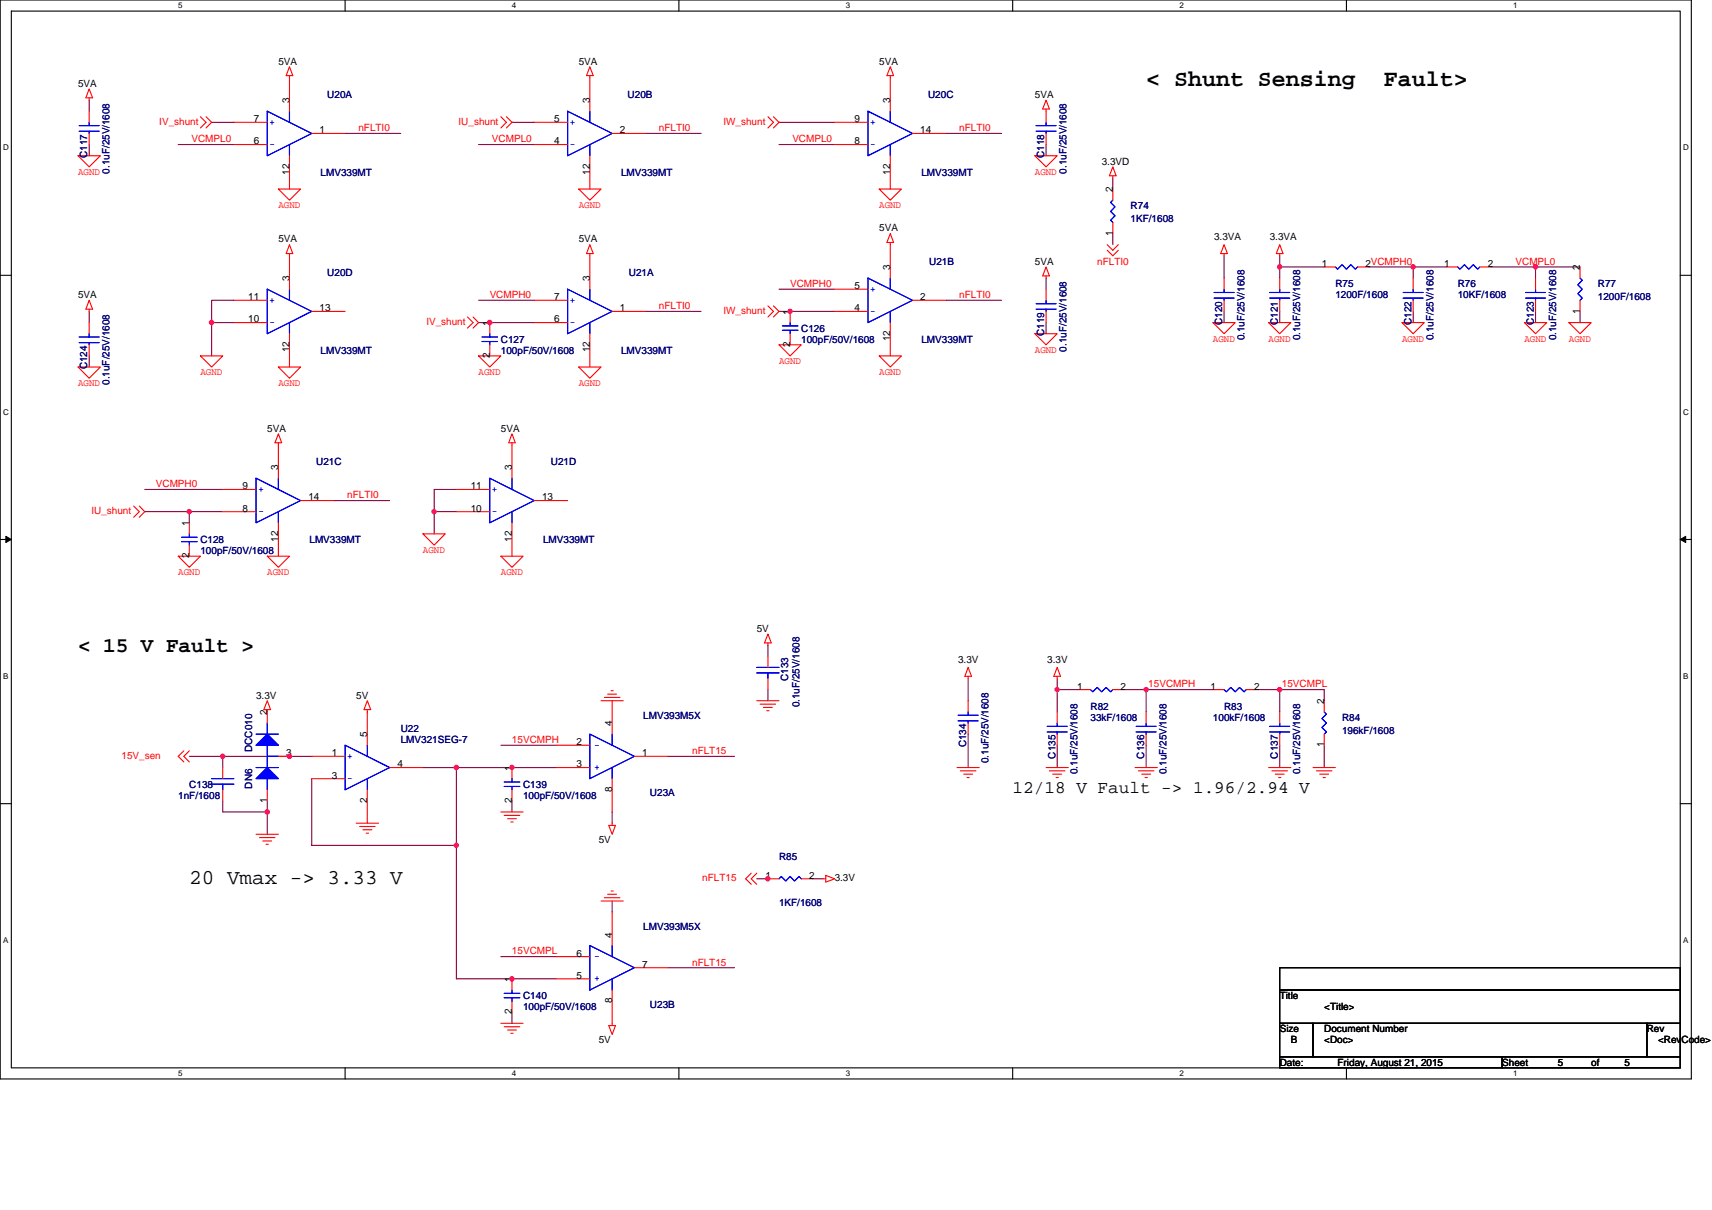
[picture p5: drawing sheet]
<svg xmlns="http://www.w3.org/2000/svg" width="297mm" height="210mm" viewBox="0 0 297 210" stroke-linecap="round" stroke-linejoin="round" font-family="sans-serif">
<path d="M0 0h293.5v187.2h-293.5zM2 1.9h289.5v183.4h-289.5z" fill="none" stroke="#000" stroke-width=".19"/>
<g fill="#fff">
<path d="M30.9 .2h.8v1.6h-.8z"/>
<path d="M30.9 185.5h.8v1.6h-.8z"/>
</g>
<path d="M59.9 0v1.9M59.9 185.3v1.9" fill="none" stroke="#000" stroke-width=".19"/>
<g fill="#fff">
<path d="M88.8 .2h.8v1.6h-.8z"/>
<path d="M88.8 185.5h.8v1.6h-.8z"/>
</g>
<path d="M117.8 0v1.9M117.8 185.3v1.9" fill="none" stroke="#000" stroke-width=".19"/>
<g fill="#fff">
<path d="M146.7 .2h.8v1.6h-.8z"/>
<path d="M146.7 185.5h.8v1.6h-.8z"/>
</g>
<path d="M175.7 0v1.9M175.7 185.3v1.9" fill="none" stroke="#000" stroke-width=".19"/>
<g fill="#fff">
<path d="M204.7 .2h.7v1.6h-.7z"/>
<path d="M204.7 185.5h.7v1.6h-.7z"/>
</g>
<path d="M233.6 0v1.9M233.6 185.3v1.9" fill="none" stroke="#000" stroke-width=".19"/>
<g fill="#fff">
<path d="M262.6 .2h.7v1.6h-.7z"/>
<path d="M262.6 185.5h.7v1.6h-.7z"/>
<path d="M.5 24.8h1v1.6h-1z"/>
<path d="M292 24.8h1v1.6h-1z"/>
<path d="M.5 70.7h1v1.5h-1z"/>
<path d="M292 70.7h1v1.5h-1z"/>
</g>
<path d="M0 47.8h2M291.5 47.8h2" fill="none" stroke="#000" stroke-width=".19"/>
<g fill="#fff">
<path d="M.5 116.5h.9v1.6h-.9z"/>
<path d="M292 116.5h.9v1.6h-.9z"/>
</g>
<path d="M0 93.6h2M291.5 93.6h2" fill="none" stroke="#000" stroke-width=".19"/>
<path d="M1 93.1l1 .5-1 .5zM291.5 93.6l1-.5v1z" fill="#000" stroke="#000" stroke-width=".17"/>
<g fill="#fff">
<path d="M.5 162.4h.9v1.5h-.9z"/>
<path d="M292 162.4h.9v1.5h-.9z"/>
</g>
<path d="M0 139.5h2M291.5 139.5h2M222 167.9h69.5v3.9h-69.5zM222 171.8h69.5v5.8h-69.5zM222 177.6h5.8v5.8h-5.8zM227.8 177.6h57.9v5.8h-57.9zM285.7 177.6h5.8v5.8h-5.8zM222 183.4h38.6v1.9h-38.6zM260.6 183.4h30.9v1.9h-30.9z" fill="none" stroke="#000" stroke-width=".19"/>
<g fill="none" stroke="#800040" stroke-width=".19">
<path d="M15.5 17.4v1.9M15.5 25.1v1.9M30.9 25.1h9.7M36.7 21.2h3.9M59.9 23.2h9.6M83 25.1h9.7M88.8 21.2h3.9M112 23.2h9.6M135.2 25.1h9.6M135.2 21.2h9.6M164.1 23.2h9.7M181.5 25.1v1.9"/>
<path d="M193.1 30.9v1.9M15.5 54v2M36.7 56h3.9M36.7 56v5.8M40.6 52.1h-3.9v3.9M83 56h9.7M83 52.1h9.7M112 54h9.6M135.2 54h9.6M135.2 50.2h9.6M164.1 52.1h9.7M181.5 48.3v1.9"/>
<path d="M181.5 56v1.9M193.1 40.5v2M212.4 44.4v3.9M212.4 54v2M222 46.3v2M222 54v2M222 44.4v1.9M222 46.3h7.8M237.5 46.3h7.7M245.2 46.3v2M245.2 54v2M245.2 46.3h5.8"/>
<path d="M258.7 46.3h7.7M266.4 46.3h7.7M266.4 46.3v2M266.4 54v2M274.1 54v2M15.5 61.8v1.9M25.1 84.9h13.5M25.1 88.8h7.7v1.9M32.8 88.8h5.8M58 86.9h9.6M79.2 84.9h-3.9v3.9M79.2 88.8h-3.9v3.8"/>
<path d="M133.2 112v1.9M133.2 119.7v1.9M168 117.8v3.8M183.4 119.7h3.9M183.4 119.7v3.8M183.4 117.8v1.9M195 119.7h3.9M198.9 119.7v3.8M198.9 119.7h11.6M218.2 119.7h3.8M222 119.7v3.8M222 119.7h7.8v1.9"/>
<path d="M32.8 131.3h5.8M38.6 139v1.9h7.8M38.6 131.3v1.9M46.4 139v1.9M54.1 135.1v11.6h25.1M54.1 131.3h-15.5M73.4 133.2h5.8M79.2 133.2v13.5M79.2 133.2h17.4M86.9 129.3h9.7M88.8 139v1.9M115.9 131.3h11.5"/>
<path d="M168 127.4v5.8M183.4 129.3v3.9M198.9 129.3v3.9M222 129.3v3.9M229.8 129.3v3.9M46.4 140.9v3.9M79.2 146.7v23.2h17.4M106.2 156.4v1.9M106.2 140.9v2M131.3 152.5h1.9M140.9 152.5h2M86.9 166h9.7"/>
<path d="M88.8 175.7v1.9M115.9 167.9h11.5"/>
</g>
<g fill="#f0f" stroke="#f0f" stroke-width=".19">
<circle cx="85" cy="56" r=".38"/>
<circle cx="137.1" cy="54" r=".38"/>
<circle cx="133.2" cy="152.5" r=".38"/>
<circle cx="88.8" cy="133.2" r=".38"/>
<circle cx="88.8" cy="169.9" r=".38"/>
<circle cx="50.2" cy="131.3" r=".38"/>
<circle cx="46.4" cy="140.9" r=".38"/>
<circle cx="38.6" cy="131.3" r=".38"/>
<circle cx="79.2" cy="146.7" r=".38"/>
<circle cx="79.2" cy="133.2" r=".38"/>
<circle cx="198.9" cy="119.7" r=".38"/>
<circle cx="222" cy="119.7" r=".38"/>
<circle cx="183.4" cy="119.7" r=".38"/>
<circle cx="245.2" cy="46.3" r=".38"/>
<circle cx="266.4" cy="46.3" r=".38"/>
<circle cx="222" cy="46.3" r=".38"/>
<circle cx="32.8" cy="88.8" r=".38"/>
<circle cx="75.3" cy="88.8" r=".38"/>
<circle cx="36.7" cy="56" r=".38"/>
</g>
<g fill="none" stroke="#f00" stroke-width=".19">
<path d="M15.5 17v.4M15.5 15.4l.6 1.6h-1.2zM15.5 19.3v1.9M50.2 13.1v6.2M50.2 11.6l.6 1.5h-1.1zM102.3 13.1v6.2M102.3 11.6l.6 1.5h-1.1zM154.5 13.1v6.2M154.5 11.6l.5 1.5h-1.1zM181.5 18.9v2.3M181.5 17.4l.6 1.5h-1.2zM13.5 27h3.9l-1.9 2z"/>
<path d="M15.5 23.2v1.9M34.8 20.3l.9 .9-.9 1M35.7 20.3l1 .9-1 1M40.6 21.2h5.8M40.6 25.1h5.8M48.3 32.8h3.9l-2 1.9zM50.2 27v5.8M54.1 23.2h5.8M86.9 20.3l1 .9-1 1M87.9 20.3l.9 .9-.9 1M92.7 21.2h5.8M92.7 25.1h5.8"/>
<path d="M100.4 32.8h3.9l-2 1.9zM102.3 27v5.8M106.2 23.2h5.8M133.2 20.3l1 .9-1 1M134.2 20.3l1 .9-1 1M144.8 21.2h5.8M144.8 25.1h5.8M152.5 32.8h3.9l-1.9 1.9zM154.5 27v5.8M158.3 23.2h5.8M179.6 27h3.8l-1.9 2zM181.5 23.2v1.9"/>
<path d="M193.1 32.8v1.9M193.1 38.6v1.9M193.1 30.5v.4M193.1 29l.6 1.5h-1.2zM15.5 53.7v.3M15.5 52.1l.6 1.6h-1.2zM15.5 56v1.9M15.5 59.8v2M40.6 52.1h5.8M40.6 56h5.8M50.2 44v6.2M50.2 57.9v5.8"/>
<path d="M50.2 42.5l.6 1.5h-1.1zM54.1 54h5.8M81.1 55l1 1-1 .9M82.1 55l.9 1-.9 .9M85 56v1.9M85 59.8v2M92.7 52.1h5.8M92.7 56h5.8M102.3 44v6.2M102.3 57.9v5.8M102.3 42.5l.6 1.5h-1.1zM106.2 54h5.8"/>
<path d="M133.2 53.1l1 .9-1 1M134.2 53.1l1 .9-1 1M135.2 59.8h3.8l-1.9 2zM137.1 54v2M137.1 57.9v1.9M144.8 54h5.8M144.8 50.2h5.8M154.5 42.1v6.2M154.5 56v5.8M154.5 40.5l.5 1.6h-1.1zM158.3 52.1h5.8M179.6 57.9h3.8l-1.9 1.9z"/>
<path d="M181.5 47.9v.4M181.5 50.2v1.9M181.5 54v2M181.5 46.3l.6 1.6h-1.2zM192.1 43.4l1 1 .9-1M192.1 42.5l1 .9 .9-.9M210.5 56h3.8l-1.9 1.9zM212.4 42.5l.6 1.5h-1.2zM212.4 44v.4M212.4 48.3v1.9M212.4 52.1v1.9M220.1 56h3.9l-2 1.9z"/>
<path d="M222 42.5l.6 1.5h-1.2zM222 44v.4M222 48.3v1.9M222 52.1v1.9M229.8 46.3h1.9M235.5 46.3h2M243.3 56h3.8l-1.9 1.9zM245.2 48.3v1.9M245.2 52.1v1.9M251 46.3h1.9M256.8 46.3h1.9M264.5 56h3.9l-2 1.9z"/>
<path d="M266.4 48.3v1.9M266.4 52.1v1.9M272.2 56h3.9l-2 1.9zM274.1 46.3v2M274.1 52.1v1.9M13.5 63.7h3.9l-1.9 1.9zM34.8 61.8h3.8l-1.9 1.9zM48.3 63.7h3.9l-2 1.9zM48.3 76.8v6.2M48.3 75.3l.6 1.5h-1.2zM83 61.8h3.9l-1.9 1.9zM88.8 76.8v6.2"/>
<path d="M88.8 75.3l.6 1.5h-1.1zM100.4 63.7h3.9l-2 1.9zM152.5 61.8h3.9l-1.9 1.9zM23.2 87.8l1 1-1 1M24.2 87.8l.9 1-.9 1M30.9 96.5h3.9l-2 1.9zM32.8 90.7v1.9M32.8 94.6v1.9M38.6 84.9h5.8M38.6 88.8h5.8M46.4 96.5h3.8l-1.9 1.9zM48.3 90.7v5.8"/>
<path d="M52.2 86.9h5.8M73.4 92.6h3.9l-2 2zM79.2 84.9h5.8M79.2 88.8h5.8M86.9 96.5h3.9l-2 1.9zM88.8 90.7v5.8M92.7 86.9h5.8M106 119.9h.4M133.2 111.6v.4M133.2 113.9v1.9M133.2 117.8v1.9M133.2 110l.6 1.6h-1.2z"/>
<path d="M168 115.8l.6 1.6h-1.2zM168 117.4v.4M183.4 115.8l.6 1.6h-1.2zM183.4 117.4v.4M187.3 119.7h1.9M193.1 119.7h1.9M210.5 119.7h1.9M216.2 119.7h2M31.9 130.3l-1 1 1 .9M32.8 130.3l-.9 1 .9 .9M38.6 133.2v1.9M38.6 137.1v1.9"/>
<path d="M46.4 123.1v2.4M46.4 137.1v1.9M46.4 121.6l.5 1.5h-1.1zM48.3 131.3h1.9M54.1 131.3h5.8M54.1 135.1h5.8M63.7 123.1v6.2M63.7 137.1v5.8M63.7 121.6l.6 1.5h-1.1zM67.6 133.2h5.8M88.8 133.2v1.9M88.8 137.1v1.9"/>
<path d="M96.6 133.2h5.7M96.6 129.3h5.7M104.3 121.6h3.8M104.9 121h2.7M105.4 120.5h1.6M106.2 121.6v5.8M106.2 135.1v5.8M110.1 131.3h5.8M131.3 121.6h3.9M131.9 122.2h2.7M132.5 122.8h1.5M133 123.3h.4"/>
<path d="M166 133.2h3.9M166.6 133.8h2.7M167.2 134.3h1.6M167.8 134.9h.4M168 121.6v1.9M168 125.5v1.9M181.5 133.2h3.9M182.1 133.8h2.7M182.6 134.3h1.6M183.2 134.9h.4M183.4 123.5v2M183.4 127.4v1.9"/>
<path d="M196.9 133.2h3.9M197.5 133.8h2.7M198.1 134.3h1.5M198.7 134.9h.4M198.9 123.5v2M198.9 127.4v1.9M220.1 133.2h3.9M220.7 133.8h2.7M221.3 134.3h1.5M221.8 134.9h.4M222 123.5v2M222 127.4v1.9"/>
<path d="M227.8 133.2h3.9M228.4 133.8h2.7M229 134.3h1.5M229.5 134.9h.5M229.8 121.6v1.9M229.8 127.4v1.9M44.4 144.8h3.9M45 145.4h2.7M45.6 145.9h1.5M46.2 146.5h.4M61.8 142.9h3.9M62.4 143.4h2.7"/>
<path d="M63 144h1.5M63.5 144.6h.4M86.9 140.9h3.9M87.5 141.5h2.7M88.1 142.1h1.5M88.6 142.6h.4M104.3 156.4h3.8M104.9 155.8h2.7M105.4 155.2h1.6M105.6 143.2h1.2l-.6 1.6zM106 154.6h.4M106.2 142.9v.3"/>
<path d="M106.2 158.3v5.8M130.3 151.5l-.9 1 .9 1M131.3 151.5l-1 1 1 1M133.2 152.5h2M139 152.5h1.9M142.9 152.5h.4M143.3 151.9l1.5 .6-1.5 .6zM86.9 177.6h3.9M87.5 178.2h2.7M88.1 178.8h1.5M88.6 179.3h.4M88.8 169.9v1.9"/>
<path d="M88.8 173.7v2M96.6 169.9h5.7M96.6 166h5.7M105.6 178h1.2l-.6 1.5zM106.2 171.8v6.2M110.1 167.9h5.8"/>
</g>
<g fill="none" stroke="#00f" stroke-width=".19">
<path d="M46.4 19.3l7.7 3.9-7.7 3.8zM50.2 19.3v1.9M98.5 19.3l7.7 3.9-7.7 3.8zM102.3 19.3v1.9M150.6 19.3l7.7 3.9-7.7 3.8zM154.5 19.3v1.9M13.7 21.8h3.5M13.7 22.8h3.5M15.5 21.2v.6M15.5 22.8v.4M50.2 25.1v1.9M102.3 25.1v1.9"/>
<path d="M154.5 25.1v1.9M179.8 21.8h3.4M179.8 22.8h3.4M181.5 22.8v.4M181.5 21.2v.6M193.1 34.7l-.4 .4 .8 .8-.8 .8 .8 .7-.8 .8 .4 .4M13.7 58.5h3.5M13.7 59.5h3.5M15.5 57.9v.6M15.5 59.5v.3M46.4 50.2l7.7 3.8-7.7 3.9zM50.2 50.2v1.9"/>
<path d="M50.2 56v1.9M83.6 58.5h2.7M83.6 59.3h2.7M85 59.3v.5M85 57.9v.6M98.5 50.2l7.7 3.8-7.7 3.9zM102.3 50.2v1.9M102.3 56v1.9M135.7 56.6h2.7M135.7 57.3h2.7M137.1 57.3v.6M137.1 56v.6"/>
<path d="M150.6 48.3l7.7 3.8-7.7 3.9zM154.5 48.3v1.9M154.5 54v2M179.8 52.7h3.4M179.8 53.7h3.4M181.5 53.7v.3M181.5 52.1v.6M210.6 50.8h3.5M210.6 51.7h3.5M212.4 51.7v.4M212.4 50.2v.6M220.3 50.8h3.5"/>
<path d="M220.3 51.7h3.5M222 51.7v.4M222 50.2v.6M231.7 46.3l.4 .4 .8-.8 .7 .8 .8-.8 .8 .8 .3-.4M243.5 50.8h3.4M243.5 51.7h3.4M245.2 51.7v.4M245.2 50.2v.6M252.9 46.3l.4 .4 .8-.8 .7 .8 .8-.8 .8 .8 .4-.4M264.7 50.8h3.5M264.7 51.7h3.5M266.4 51.7v.4"/>
<path d="M266.4 50.2v.6M274.1 48.3l.4 .3-.7 .8 .7 .8-.7 .7 .7 .8-.4 .4M31.5 94h2.7M31.5 93.2h2.7M32.8 94v.6M32.8 92.6v.6M44.4 83l7.8 3.9-7.8 3.8zM48.3 83v1.9M48.3 88.8v1.9M85 83l7.7 3.9-7.7 3.8zM88.8 83v1.9M88.8 88.8v1.9"/>
<path d="M131.3 115.8h3.9M131.3 116.8h3.9M133.2 116.8v1M189.2 119.7l.4 .4 .8-.8 .8 .8 .7-.8 .8 .8 .4-.4M212.4 119.7l.4 .4 .7-.8 .8 .8 .8-.8 .8 .8 .3-.4M36.7 135.1h3.9M36.7 136.1h3.9M38.6 136.1v1M44.4 133.2h3.9M44.4 127.4h3.9M46.4 135.1v2M46.4 131.3v1.9"/>
<path d="M46.4 131.3h1.9M46.4 129.3v2M46.4 125.5v1.9M59.9 129.3l7.7 3.9-7.7 3.9zM63.7 129.3v2M63.7 135.1v2M87.5 135.7h2.7M87.5 136.5h2.7M88.8 136.5v.6M88.8 135.1v.6M102.3 127.4l7.8 3.9-7.8 3.8zM106.2 133.2v1.9"/>
<path d="M106.2 127.4v1.9M166.2 124.1h3.5M166.2 125.1h3.5M168 125.1v.4M168 123.5v.6M181.7 126h3.5M181.7 127h3.5M183.4 127v.4M183.4 125.5v.5M197.1 126h3.5M197.1 127h3.5M198.9 127v.4"/>
<path d="M198.9 125.5v.5M220.3 126h3.5M220.3 127h3.5M222 127v.4M222 125.5v.5M229.8 123.5l.3 .4-.7 .8 .7 .8-.7 .7 .7 .8-.3 .4M135.2 152.5l.3-.4 .8 .8 .8-.8 .8 .8 .7-.8 .4 .4M87.5 172.4h2.7M87.5 173.1h2.7M88.8 173.1v.6M88.8 171.8v.6M102.3 164.1l7.8 3.8-7.8 3.9z"/>
<path d="M106.2 169.9v1.9M106.2 164.1v1.9"/>
</g>
<g fill="#00f" stroke="#00f" stroke-width=".19">
<path d="M44.4 135.1l2-1.9 1.9 1.9z" fill-rule="evenodd"/>
<path d="M44.4 129.3l2-1.9 1.9 1.9z" fill-rule="evenodd"/>
<path d="M44.4 135.1l2-1.9 1.9 1.9z" fill-rule="evenodd"/>
<path d="M44.4 129.3l2-1.9 1.9 1.9z" fill-rule="evenodd"/>
</g>
<g font-size="4">
<text x="198.9" y="15">&lt; Shunt Sensing</text>
<text x="240.1" y="15">Fault&gt;</text>
</g>
<g font-size="3.7">
<text x="13.5" y="113.1">&lt; 15 V Fault &gt;</text>
<text x="32.8" y="153.5">20 Vmax -&gt; 3.33 V</text>
</g>
<text font-size="3.1" x="175.7" y="137.6">12/18 V Fault -&gt; 1.96/2.94 V</text>
<g font-size="1.7">
<text x="48.3" y="11.2">5VA</text>
<text x="100.4" y="11.2">5VA</text>
<text x="152.5" y="11.2">5VA</text>
<text x="13.5" y="15">5VA</text>
<text x="50.2" y="17.9" transform="rotate(-90 50.2 17.9)">3</text>
<text x="102.3" y="17.9" transform="rotate(-90 102.3 17.9)">3</text>
<text x="154.4" y="17.9" transform="rotate(-90 154.4 17.9)">3</text>
<text x="179.6" y="17">5VA</text>
<text x="44" y="21.2">7</text>
<text x="55.4" y="23.1">1</text>
<text x="96.2" y="21.2">5</text>
<text x="107.6" y="23.1">2</text>
<text x="148.3" y="21.2">9</text>
<text x="159.7" y="23.1">14</text>
<text x="44" y="25.1">6</text>
<text x="96.2" y="25.1">4</text>
<text x="148.3" y="25.1">8</text>
<text x="191.2" y="28.6">3.3VD</text>
<text x="50.2" y="30.3" transform="rotate(-90 50.2 30.3)">12</text>
<text x="102.3" y="30.3" transform="rotate(-90 102.3 30.3)">12</text>
<text x="154.4" y="30.3" transform="rotate(-90 154.4 30.3)">12</text>
<text x="193.1" y="33.4" transform="rotate(-90 193.1 33.4)">2</text>
<text x="152.5" y="40.2">5VA</text>
<text x="193.1" y="40.9" transform="rotate(-90 193.1 40.9)">1</text>
<text x="210.6" y="41.7">3.3VA</text>
<text x="220.3" y="41.7">3.3VA</text>
<text x="48.3" y="42.1">5VA</text>
<text x="100.4" y="42.1">5VA</text>
<text x="154.4" y="46.9" transform="rotate(-90 154.4 46.9)">3</text>
<text x="179.6" y="45.9">5VA</text>
<text x="229.4" y="46.3">1</text>
<text x="236.9" y="46.3">2VCMPH0</text>
<text x="250.6" y="46.3">1</text>
<text x="258.1" y="46.3">2</text>
<text x="274.1" y="46.9" transform="rotate(-90 274.1 46.9)">2</text>
<text x="13.5" y="51.7">5VA</text>
<text x="43.1" y="52.1">11</text>
<text x="50.2" y="48.8" transform="rotate(-90 50.2 48.8)">3</text>
<text x="96.2" y="52.1">7</text>
<text x="102.3" y="48.8" transform="rotate(-90 102.3 48.8)">3</text>
<text x="148.3" y="50.2">5</text>
<text x="159.7" y="52.1">2</text>
<text x="43.1" y="56">10</text>
<text x="55.4" y="54">13</text>
<text x="85" y="56.6" transform="rotate(-90 85 56.6)">1</text>
<text x="96.2" y="56">6</text>
<text x="107.6" y="54">1</text>
<text x="137.1" y="54.6" transform="rotate(-90 137.1 54.6)">1</text>
<text x="148.3" y="54">4</text>
<text x="154.4" y="59.2" transform="rotate(-90 154.4 59.2)">12</text>
<text x="274.1" y="54.4" transform="rotate(-90 274.1 54.4)">1</text>
<text x="50.2" y="61.2" transform="rotate(-90 50.2 61.2)">12</text>
<text x="85" y="62.1" transform="rotate(-90 85 62.1)">2</text>
<text x="102.3" y="61.2" transform="rotate(-90 102.3 61.2)">12</text>
<text x="137.1" y="60.2" transform="rotate(-90 137.1 60.2)">2</text>
<text x="46.4" y="74.9">5VA</text>
<text x="86.9" y="74.9">5VA</text>
<text x="48.3" y="81.6" transform="rotate(-90 48.3 81.6)">3</text>
<text x="88.8" y="81.6" transform="rotate(-90 88.8 81.6)">3</text>
<text x="42.1" y="84.9">9</text>
<text x="42.1" y="88.8">8</text>
<text x="53.5" y="86.8">14</text>
<text x="81.7" y="84.9">11</text>
<text x="81.7" y="88.8">10</text>
<text x="94" y="86.8">13</text>
<text x="32.8" y="91.3" transform="rotate(-90 32.8 91.3)">1</text>
<text x="48.3" y="94" transform="rotate(-90 48.3 94)">12</text>
<text x="88.8" y="94" transform="rotate(-90 88.8 94)">12</text>
<text x="32.8" y="96.9" transform="rotate(-90 32.8 96.9)">2</text>
<text x="131.3" y="109.6">5V</text>
<text x="166.2" y="115">3.3V</text>
<text x="181.7" y="115">3.3V</text>
<text x="186.9" y="119.7">1</text>
<text x="194.4" y="119.7">2</text>
<text x="210.1" y="119.7">1</text>
<text x="217.6" y="119.7">2</text>
<text x="44.4" y="121.2">3.3V</text>
<text x="46.4" y="124.1" transform="rotate(-90 46.4 124.1)">2</text>
<text x="61.8" y="121.2">5V</text>
<text x="229.7" y="122.2" transform="rotate(-90 229.7 122.2)">2</text>
<text x="49.7" y="131.2">3</text>
<text x="57.5" y="131.2">1</text>
<text x="63.7" y="128" transform="rotate(-90 63.7 128)">5</text>
<text x="100" y="129.3">2</text>
<text x="106.2" y="126" transform="rotate(-90 106.2 126)">4</text>
<text x="111.4" y="131.2">1</text>
<text x="229.7" y="129.7" transform="rotate(-90 229.7 129.7)">1</text>
<text x="57.5" y="135.1">3</text>
<text x="69" y="133.2">4</text>
<text x="88.8" y="133.8" transform="rotate(-90 88.8 133.8)">1</text>
<text x="100" y="133.2">3</text>
<text x="106.2" y="137.4" transform="rotate(-90 106.2 137.4)">8</text>
<text x="46.4" y="139.4" transform="rotate(-90 46.4 139.4)">1</text>
<text x="63.7" y="139.4" transform="rotate(-90 63.7 139.4)">2</text>
<text x="88.8" y="139.4" transform="rotate(-90 88.8 139.4)">2</text>
<text x="103.9" y="146.3">5V</text>
<text x="132.8" y="152.5">1</text>
<text x="140.4" y="152.5">2</text>
<text x="144.8" y="152.9">3.3V</text>
<text x="100" y="166">6</text>
<text x="106.2" y="162.7" transform="rotate(-90 106.2 162.7)">4</text>
<text x="111.4" y="167.9">7</text>
<text x="88.8" y="170.5" transform="rotate(-90 88.8 170.5)">1</text>
<text x="100" y="169.8">5</text>
<text x="222" y="173.4">Title</text>
<text x="88.8" y="176" transform="rotate(-90 88.8 176)">2</text>
<text x="106.2" y="174.1" transform="rotate(-90 106.2 174.1)">8</text>
<text x="222" y="179.1">Size</text>
<text x="229.8" y="179.1">Document Number</text>
<text x="229.8" y="175.3">&lt;Title&gt;</text>
<text x="285.7" y="179.1">Rev</text>
<text x="103.9" y="181.1">5V</text>
<text x="222" y="184.9">Date:</text>
<text x="224" y="181.1">B</text>
<text x="229.8" y="181.1">&lt;Doc&gt;</text>
<text x="232.1" y="184.9">Friday, August 21, 2015</text>
<text x="260.6" y="184.9">Sheet</text>
<text x="270.3" y="184.9">5</text>
<text x="276.1" y="184.9">of</text>
<text x="281.9" y="184.9">5</text>
<text x="287.7" y="181.1">&lt;RevCode&gt;</text>
</g>
<g font-size="1.7" fill="#000080">
<text x="56.8" y="17">U20A</text>
<text x="108.9" y="17">U20B</text>
<text x="161" y="17">U20C</text>
<text x="15.2" y="27.4" transform="rotate(-90 15.2 27.4)">C117</text>
<text x="181.2" y="27.4" transform="rotate(-90 181.2 27.4)">C118</text>
<text x="19" y="30.1" transform="rotate(-90 19 30.1)">0.1uF/25V/1608</text>
<text x="55.6" y="30.5">LMV339MT</text>
<text x="107.8" y="30.5">LMV339MT</text>
<text x="159.9" y="30.5">LMV339MT</text>
<text x="185" y="30.1" transform="rotate(-90 185 30.1)">0.1uF/25V/1608</text>
<text x="196.2" y="36.3">R74</text>
<text x="196.2" y="38.6">1KF/1608</text>
<text x="56.8" y="47.9">U20D</text>
<text x="109.1" y="47.9">U21A</text>
<text x="161.2" y="45.9">U21B</text>
<text x="231.7" y="49.8">R75</text>
<text x="231.7" y="51.7">1200F/1608</text>
<text x="252.9" y="49.8">R76</text>
<text x="252.9" y="51.7">10KF/1608</text>
<text x="277.2" y="49.8">R77</text>
<text x="277.2" y="52.1">1200F/1608</text>
<text x="86.9" y="59.5">C127</text>
<text x="139" y="57.5">C126</text>
<text x="139" y="59.5">100pF/50V/1608</text>
<text x="159.9" y="59.5">LMV339MT</text>
<text x="181.2" y="58.3" transform="rotate(-90 181.2 58.3)">C119</text>
<text x="212.1" y="56.4" transform="rotate(-90 212.1 56.4)">C120</text>
<text x="215.9" y="59.1" transform="rotate(-90 215.9 59.1)">0.1uF/25V/1608</text>
<text x="221.7" y="56.4" transform="rotate(-90 221.7 56.4)">C121</text>
<text x="225.6" y="59.1" transform="rotate(-90 225.6 59.1)">0.1uF/25V/1608</text>
<text x="244.9" y="56.4" transform="rotate(-90 244.9 56.4)">C122</text>
<text x="248.7" y="59.1" transform="rotate(-90 248.7 59.1)">0.1uF/25V/1608</text>
<text x="266.1" y="56.4" transform="rotate(-90 266.1 56.4)">C123</text>
<text x="270" y="59.1" transform="rotate(-90 270 59.1)">0.1uF/25V/1608</text>
<text x="15.2" y="64.1" transform="rotate(-90 15.2 64.1)">C124</text>
<text x="55.6" y="61.4">LMV339MT</text>
<text x="86.9" y="61.4">100pF/50V/1608</text>
<text x="107.8" y="61.4">LMV339MT</text>
<text x="185" y="61" transform="rotate(-90 185 61)">0.1uF/25V/1608</text>
<text x="19" y="66.8" transform="rotate(-90 19 66.8)">0.1uF/25V/1608</text>
<text x="54.9" y="80.7">U21C</text>
<text x="95.6" y="80.7">U21D</text>
<text x="34.8" y="94.2">C128</text>
<text x="53.7" y="94.2">LMV339MT</text>
<text x="94.2" y="94.2">LMV339MT</text>
<text x="34.8" y="96.1">100pF/50V/1608</text>
<text x="136.8" y="118.1" transform="rotate(-90 136.8 118.1)">C133</text>
<text x="111.6" y="124.7">LMV393M5X</text>
<text x="138.7" y="122.8" transform="rotate(-90 138.7 122.8)">0.1uF/25V/1608</text>
<text x="189.2" y="123.1">R82</text>
<text x="189.2" y="125.1">33kF/1608</text>
<text x="210.5" y="125.1">100kF/1608</text>
<text x="212.4" y="123.1">R83</text>
<text x="232.9" y="125.1">R84</text>
<text x="43.7" y="130.5" transform="rotate(-90 43.7 130.5)">DCC010</text>
<text x="69.5" y="127">U22</text>
<text x="69.5" y="128.9">LMV321SEG-7</text>
<text x="167.7" y="129.7" transform="rotate(-90 167.7 129.7)">C134</text>
<text x="183.1" y="131.7" transform="rotate(-90 183.1 131.7)">C135</text>
<text x="198.5" y="131.7" transform="rotate(-90 198.5 131.7)">C136</text>
<text x="221.7" y="131.7" transform="rotate(-90 221.7 131.7)">C137</text>
<text x="232.9" y="127.4">196kF/1608</text>
<text x="32.8" y="136.7">C138</text>
<text x="43.7" y="136.9" transform="rotate(-90 43.7 136.9)">DN6</text>
<text x="90.8" y="136.7">C139</text>
<text x="171.5" y="132.4" transform="rotate(-90 171.5 132.4)">0.1uF/25V/1608</text>
<text x="187" y="134.3" transform="rotate(-90 187 134.3)">0.1uF/25V/1608</text>
<text x="202.4" y="134.3" transform="rotate(-90 202.4 134.3)">0.1uF/25V/1608</text>
<text x="225.6" y="134.3" transform="rotate(-90 225.6 134.3)">0.1uF/25V/1608</text>
<text x="30.9" y="138.6">1nF/1608</text>
<text x="90.8" y="138.6">100pF/50V/1608</text>
<text x="112.8" y="138.2">U23A</text>
<text x="135.2" y="149.2">R85</text>
<text x="111.6" y="161.4">LMV393M5X</text>
<text x="135.2" y="157.1">1KF/1608</text>
<text x="90.8" y="173.4">C140</text>
<text x="90.8" y="175.3">100pF/50V/1608</text>
<text x="112.8" y="174.9">U23B</text>
</g>
<g font-size="1.7" fill="#f00">
<text x="27.6" y="21.6">IV_shunt</text>
<text x="62.2" y="22.8">nFLTI0</text>
<text x="79.6" y="21.6">IU_shunt</text>
<text x="114.3" y="22.8">nFLTI0</text>
<text x="125.5" y="21.6">IW_shunt</text>
<text x="166.4" y="22.8">nFLTI0</text>
<text x="33.2" y="24.7">VCMPL0</text>
<text x="85.4" y="24.7">VCMPL0</text>
<text x="137.5" y="24.7">VCMPL0</text>
<text x="13.5" y="30.3">AGND</text>
<text x="179.6" y="30.3">AGND</text>
<text x="48.3" y="36.1">AGND</text>
<text x="100.4" y="36.1">AGND</text>
<text x="152.5" y="36.1">AGND</text>
<text x="190.4" y="45.9">nFLTI0</text>
<text x="263" y="46">VCMPL0</text>
<text x="85" y="51.7">VCMPH0</text>
<text x="114.3" y="53.7">nFLTI0</text>
<text x="137.1" y="49.8">VCMPH0</text>
<text x="166.4" y="51.7">nFLTI0</text>
<text x="74" y="56.4">IV_shunt</text>
<text x="125.5" y="54.4">IW_shunt</text>
<text x="210.5" y="59.3">AGND</text>
<text x="220.1" y="59.3">AGND</text>
<text x="243.3" y="59.3">AGND</text>
<text x="264.5" y="59.3">AGND</text>
<text x="272.2" y="59.3">AGND</text>
<text x="34.8" y="65.1">AGND</text>
<text x="83" y="65.1">AGND</text>
<text x="135.2" y="63.1">AGND</text>
<text x="152.5" y="65.1">AGND</text>
<text x="179.6" y="61.2">AGND</text>
<text x="13.5" y="67">AGND</text>
<text x="48.3" y="67">AGND</text>
<text x="100.4" y="67">AGND</text>
<text x="15.9" y="89.2">IU_shunt</text>
<text x="27" y="84.6">VCMPH0</text>
<text x="60.3" y="86.5">nFLTI0</text>
<text x="73.4" y="96">AGND</text>
<text x="30.9" y="99.8">AGND</text>
<text x="46.4" y="99.8">AGND</text>
<text x="86.9" y="99.8">AGND</text>
<text x="199.2" y="119.3">15VCMPH</text>
<text x="222.4" y="119.3">15VCMPL</text>
<text x="21.1" y="131.7">15V_sen</text>
<text x="88.8" y="128.9">15VCMPH</text>
<text x="120.1" y="130.9">nFLT15</text>
<text x="121.9" y="152.9">nFLT15</text>
<text x="88.8" y="165.6">15VCMPL</text>
<text x="120.1" y="167.6">nFLT15</text>
</g>
<g font-size="1.7" fill="#00f">
<text x="46.8" y="21.6">+</text>
<text x="98.9" y="21.6">+</text>
<text x="151" y="21.6">+</text>
<text x="46.8" y="25.5">-</text>
<text x="98.9" y="25.5">-</text>
<text x="151" y="25.5">-</text>
<text x="46.8" y="52.5">+</text>
<text x="98.9" y="52.5">+</text>
<text x="151" y="50.6">+</text>
<text x="46.8" y="56.4">-</text>
<text x="98.9" y="56.4">-</text>
<text x="151" y="54.5">-</text>
<text x="44.8" y="89.2">-</text>
<text x="44.8" y="85.3">+</text>
<text x="85.4" y="89.2">-</text>
<text x="85.4" y="85.3">+</text>
<text x="60.3" y="131.7">+</text>
<text x="104.1" y="128.9" transform="rotate(180 104.1 128.9)">-</text>
<text x="60.3" y="135.5">-</text>
<text x="104.1" y="132.7" transform="rotate(180 104.1 132.7)">+</text>
<text x="104.1" y="165.5" transform="rotate(180 104.1 165.5)">-</text>
<text x="104.1" y="169.4" transform="rotate(180 104.1 169.4)">+</text>
</g>
<g font-size="1.4">
<text x="30.9" y="1.5">5</text>
<text x="88.8" y="1.5">4</text>
<text x="146.7" y="1.5">3</text>
<text x="204.7" y="1.5">2</text>
<text x="262.6" y="1.5">1</text>
<text x=".5" y="26.1">D</text>
<text x="292" y="26.1">D</text>
<text x=".5" y="71.9">C</text>
<text x="292" y="71.9">C</text>
<text x=".5" y="117.8">B</text>
<text x="292" y="117.8">B</text>
<text x=".5" y="163.6">A</text>
<text x="292" y="163.6">A</text>
<text x="30.9" y="186.8">5</text>
<text x="88.8" y="186.8">4</text>
<text x="146.7" y="186.8">3</text>
<text x="204.7" y="186.8">2</text>
<text x="262.6" y="186.8">1</text>
</g>
</svg>
